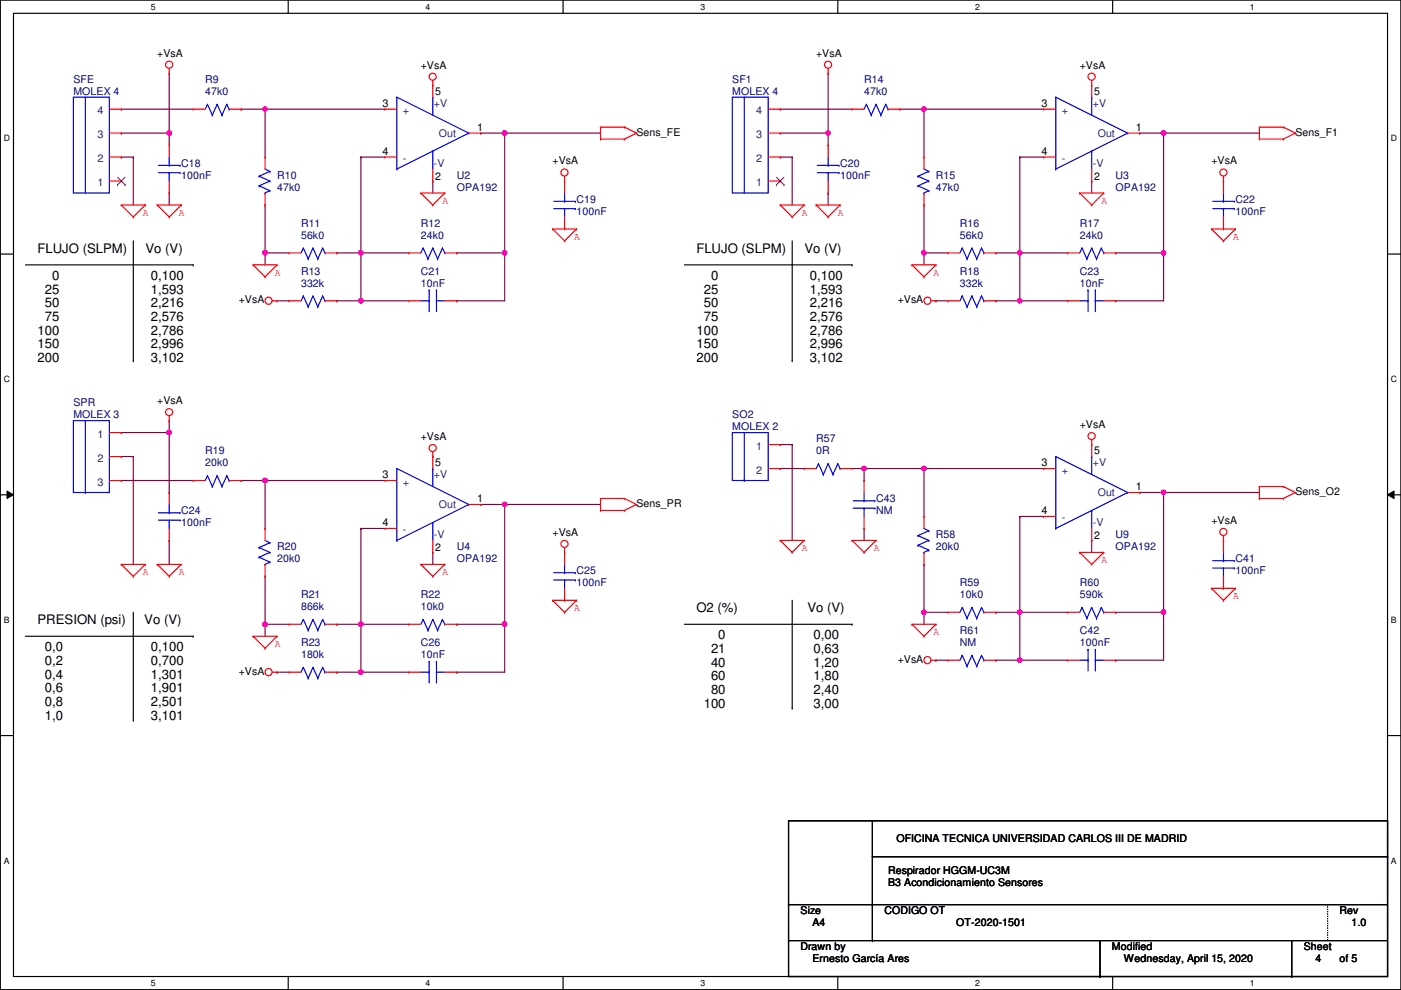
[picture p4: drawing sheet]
<svg xmlns="http://www.w3.org/2000/svg" width="297mm" height="210mm" viewBox="0 0 297 210" stroke-linecap="round" stroke-linejoin="round" font-family="sans-serif">
<path d="M.1 0h296.9v209.8h-296.9zM2.9 2.8h291.3v204.2h-291.3z" fill="none" stroke="#000" stroke-width=".25"/>
<g fill="#fff">
<path d="M32 .4h1v2.1h-1z"/>
<path d="M32 207.4h1v2.1h-1z"/>
</g>
<path d="M61.1 0v2.8M61.1 207v2.8" fill="none" stroke="#000" stroke-width=".25"/>
<g fill="#fff">
<path d="M90.2 .4h1v2.1h-1z"/>
<path d="M90.2 207.4h1v2.1h-1z"/>
</g>
<path d="M119.4 0v2.8M119.4 207v2.8" fill="none" stroke="#000" stroke-width=".25"/>
<g fill="#fff">
<path d="M148.5 .4h1v2.1h-1z"/>
<path d="M148.5 207.4h1v2.1h-1z"/>
</g>
<path d="M177.6 0v2.8M177.6 207v2.8" fill="none" stroke="#000" stroke-width=".25"/>
<g fill="#fff">
<path d="M206.7 .4h1v2.1h-1z"/>
<path d="M206.7 207.4h1v2.1h-1z"/>
</g>
<path d="M235.9 0v2.8M235.9 207v2.8" fill="none" stroke="#000" stroke-width=".25"/>
<g fill="#fff">
<path d="M265 .4h1v2.1h-1z"/>
<path d="M265 207.4h1v2.1h-1z"/>
<path d="M.8 28.3h1.3v2.1h-1.3z"/>
<path d="M294.9 28.3h1.3v2.1h-1.3z"/>
<path d="M.8 79.4h1.3v2h-1.3z"/>
<path d="M294.9 79.4h1.3v2h-1.3z"/>
</g>
<path d="M.1 53.9h2.8M294.2 53.9h2.8" fill="none" stroke="#000" stroke-width=".25"/>
<g fill="#fff">
<path d="M.8 130.4h1.2v2.1h-1.2z"/>
<path d="M294.9 130.4h1.2v2.1h-1.2z"/>
</g>
<path d="M.1 104.9h2.8M294.2 104.9h2.8" fill="none" stroke="#000" stroke-width=".25"/>
<path d="M1.5 104.1l1.4 .8-1.4 .8zM294.2 104.9l1.4-.8v1.6z" fill="#000"/>
<path d="M1.5 104.1l1.4 .8-1.4 .8zM294.2 104.9l1.4-.8v1.6z" fill="none" stroke="#000" stroke-width=".21"/>
<g fill="#fff">
<path d="M.8 181.5h1.2v2h-1.2z"/>
<path d="M294.9 181.5h1.2v2h-1.2z"/>
</g>
<g fill="none" stroke="#000" stroke-width=".25">
<path d="M5.4 56.2h35.6M28.3 51.1v25.4M41 56.2h.1M145.1 56.2h35.6M168 51.1v25.4M180.7 56.2h.1M28.3 76.5h.1M168 76.5h.1M5.4 134.9h35.6M28.3 129.8v22.9M41 134.9h.1M145.1 132.4h35.6"/>
<path d="M168 127.3v22.8M180.7 132.4h.1M.1 156h2.8M28.3 152.7h.1M168 150.1h.1M294.2 156h2.8"/>
</g>
<path d="M91.8 38.4h.1M91.8 38.4v2.5M101.9 28.2h.1M101.9 28.2h5.1M107 28.2h.1M107 28.2v25.4" fill="none" stroke="#800040" stroke-width=".25"/>
<circle cx="107" cy="28.2" r=".48" fill="#f0f"/>
<circle cx="107" cy="28.2" r=".48" fill="none" stroke="#f0f" stroke-width=".25"/>
<path d="M76.5 33.3h.1M76.5 33.3h5.1M76.5 33.3v20.3M76.5 53.6h.1M76.5 53.6h10.2M96.8 53.6h.1M96.8 53.6h10.2" fill="none" stroke="#800040" stroke-width=".25"/>
<circle cx="76.5" cy="53.6" r=".48" fill="#f0f"/>
<circle cx="76.5" cy="53.6" r=".48" fill="none" stroke="#f0f" stroke-width=".25"/>
<path d="M56.2 43.5h.1M56.2 53.6h.1M56.2 43.5v10.1M56.2 53.6h5.1M71.4 53.6h.1M71.4 53.6h5.1M76.5 53.6h.1M76.5 53.6v10.2M76.5 63.8h.1M76.5 63.8h10.2" fill="none" stroke="#800040" stroke-width=".25"/>
<circle cx="76.5" cy="63.8" r=".48" fill="#f0f"/>
<circle cx="76.5" cy="63.8" r=".48" fill="none" stroke="#f0f" stroke-width=".25"/>
<path d="M107 53.6h.1M107 53.6v10.2h-10.2M96.8 63.8h.1" fill="none" stroke="#800040" stroke-width=".25"/>
<circle cx="107" cy="53.6" r=".48" fill="#f0f"/>
<circle cx="107" cy="53.6" r=".48" fill="none" stroke="#f0f" stroke-width=".25"/>
<path d="M56.2 53.6h.1M56.2 53.6v2.6" fill="none" stroke="#800040" stroke-width=".25"/>
<circle cx="56.2" cy="53.6" r=".48" fill="#f0f"/>
<circle cx="56.2" cy="53.6" r=".48" fill="none" stroke="#f0f" stroke-width=".25"/>
<path d="M56.2 23.1h.1M56.2 23.1v10.2M56.2 23.1h25.4" fill="none" stroke="#800040" stroke-width=".25"/>
<circle cx="56.2" cy="23.1" r=".48" fill="#f0f"/>
<circle cx="56.2" cy="23.1" r=".48" fill="none" stroke="#f0f" stroke-width=".25"/>
<g fill="none" stroke="#800040" stroke-width=".25">
<path d="M35.9 15.5h.1M35.9 15.5v12.7M28.3 33.3h.1M28.3 33.3v10.2M107 28.2h.1M107 28.2h20.3M216.2 33.3h.1M216.2 33.3h5.1M216.2 33.3v30.5M231.5 38.4h.1M231.5 38.4v2.5M241.6 28.2h.1"/>
<path d="M241.6 28.2h5.1M246.7 28.2h.1M246.7 28.2v25.4h-10.2M211.1 53.6h.1M211.1 53.6h15.3M216.2 53.6h.1M236.5 53.6h.1"/>
</g>
<circle cx="216.2" cy="53.6" r=".48" fill="#f0f"/>
<circle cx="216.2" cy="53.6" r=".48" fill="none" stroke="#f0f" stroke-width=".25"/>
<path d="M216.2 63.8h.1M216.2 63.8h10.2" fill="none" stroke="#800040" stroke-width=".25"/>
<circle cx="216.2" cy="63.8" r=".48" fill="#f0f"/>
<circle cx="216.2" cy="63.8" r=".48" fill="none" stroke="#f0f" stroke-width=".25"/>
<path d="M246.7 53.6h.1M246.7 53.6v10.2h-10.2M236.5 63.8h.1" fill="none" stroke="#800040" stroke-width=".25"/>
<circle cx="246.7" cy="53.6" r=".48" fill="#f0f"/>
<circle cx="246.7" cy="53.6" r=".48" fill="none" stroke="#f0f" stroke-width=".25"/>
<path d="M246.7 28.2h.1M246.7 28.2h20.3" fill="none" stroke="#800040" stroke-width=".25"/>
<circle cx="246.7" cy="28.2" r=".48" fill="#f0f"/>
<circle cx="246.7" cy="28.2" r=".48" fill="none" stroke="#f0f" stroke-width=".25"/>
<path d="M91.8 117.1h.1M91.8 117.1v2.6M101.9 107h.1M101.9 107h5.1M107 107h.1M107 107v25.4" fill="none" stroke="#800040" stroke-width=".25"/>
<circle cx="107" cy="132.3" r=".48" fill="#f0f"/>
<circle cx="107" cy="132.3" r=".48" fill="none" stroke="#f0f" stroke-width=".25"/>
<circle cx="107" cy="106.9" r=".48" fill="#f0f"/>
<circle cx="107" cy="106.9" r=".48" fill="none" stroke="#f0f" stroke-width=".25"/>
<path d="M76.5 112h.1M76.5 112h5.1M76.5 112v20.4M76.5 132.4h.1M76.5 132.4h10.2M96.8 132.4h.1M96.8 132.4h10.2" fill="none" stroke="#800040" stroke-width=".25"/>
<circle cx="76.5" cy="132.3" r=".48" fill="#f0f"/>
<circle cx="76.5" cy="132.3" r=".48" fill="none" stroke="#f0f" stroke-width=".25"/>
<path d="M76.5 132.4h.1M76.5 132.4v10.1M76.5 142.5h.1M76.5 142.5h10.2" fill="none" stroke="#800040" stroke-width=".25"/>
<circle cx="76.5" cy="142.5" r=".48" fill="#f0f"/>
<circle cx="76.5" cy="142.5" r=".48" fill="none" stroke="#f0f" stroke-width=".25"/>
<path d="M28.3 96.8h.1M28.3 96.8v22.9M35.9 89.2h.1M35.9 89.2v2.5M107 107h.1M107 107h20.3M107 132.4h.1M107 132.4v10.1h-10.2M96.8 142.5h.1" fill="none" stroke="#800040" stroke-width=".25"/>
<circle cx="35.9" cy="91.7" r=".48" fill="#f0f"/>
<circle cx="35.9" cy="91.7" r=".48" fill="none" stroke="#f0f" stroke-width=".25"/>
<g fill="none" stroke="#800040" stroke-width=".25">
<path d="M25.7 23.1h.1M25.7 28.2h.1M25.7 33.3h.1M25.7 23.1h15.3M25.7 28.2h10.2M25.7 33.3h2.6M51.1 23.1h.1M51.1 23.1h5.1M195.9 43.5h.1M195.9 53.6h.1M195.9 43.5v12.7M195.9 53.6h5.1"/>
<path d="M58.7 63.8h.1M58.7 63.8h2.6M71.4 63.8h.1M71.4 63.8h5.1"/>
</g>
<circle cx="195.9" cy="53.6" r=".48" fill="#f0f"/>
<circle cx="195.9" cy="53.6" r=".48" fill="none" stroke="#f0f" stroke-width=".25"/>
<path d="M195.9 23.1h.1M195.9 23.1v10.2" fill="none" stroke="#800040" stroke-width=".25"/>
<circle cx="195.9" cy="23.1" r=".48" fill="#f0f"/>
<circle cx="195.9" cy="23.1" r=".48" fill="none" stroke="#f0f" stroke-width=".25"/>
<g fill="none" stroke="#800040" stroke-width=".25">
<path d="M190.8 23.1h.1M190.8 23.1h30.5M195.9 23.1h.1M198.4 63.8h.1M198.4 63.8h2.6M211.1 63.8h.1M211.1 63.8h5.1M56.2 122.2h.1M56.2 132.4h.1M56.2 122.2v12.7M56.2 132.4h5.1M71.4 132.4h.1"/>
<path d="M71.4 132.4h5.1"/>
</g>
<circle cx="56.2" cy="132.3" r=".48" fill="#f0f"/>
<circle cx="56.2" cy="132.3" r=".48" fill="none" stroke="#f0f" stroke-width=".25"/>
<path d="M56.2 101.9h.1M56.2 101.9v10.1" fill="none" stroke="#800040" stroke-width=".25"/>
<circle cx="56.2" cy="101.9" r=".48" fill="#f0f"/>
<circle cx="56.2" cy="101.9" r=".48" fill="none" stroke="#f0f" stroke-width=".25"/>
<g fill="none" stroke="#800040" stroke-width=".25">
<path d="M35.9 28.2h.1M35.9 28.2v2.6M25.7 91.7h.1M25.7 96.8h.1M25.7 91.7h10.2M25.7 96.8h2.6M25.7 101.9h.1M25.7 101.9h15.3M51.1 101.9h.1M51.1 101.9h30.5M56.2 101.9h.1M58.7 142.5h.1"/>
<path d="M58.7 142.5h2.6M71.4 142.5h.1M71.4 142.5h5.1"/>
</g>
<circle cx="35.9" cy="28.2" r=".48" fill="#f0f"/>
<circle cx="35.9" cy="28.2" r=".48" fill="none" stroke="#f0f" stroke-width=".25"/>
<path d="M175.6 15.5h.1M175.6 15.5v15.3M165.4 23.1h.1M165.4 28.2h.1M165.4 23.1h15.3M165.4 28.2h10.2M175.6 28.2h.1M35.9 40.9h.1M35.9 40.9v2.6M175.6 40.9h.1M175.6 40.9v2.6" fill="none" stroke="#800040" stroke-width=".25"/>
<circle cx="175.6" cy="28.2" r=".48" fill="#f0f"/>
<circle cx="175.6" cy="28.2" r=".48" fill="none" stroke="#f0f" stroke-width=".25"/>
<g fill="none" stroke="#800040" stroke-width=".25">
<path d="M165.4 33.3h.1M165.4 33.3h2.6M168 33.3h.1M168 33.3v10.2M35.9 91.7v12.7M35.9 104.4h.1M35.9 114.6h.1M35.9 114.6v5.1M231.5 114.6h.1M231.5 114.6v2.5M241.6 104.4h.1M241.6 104.4h5.1"/>
<path d="M246.7 104.4h.1M246.7 104.4v25.4"/>
</g>
<circle cx="246.7" cy="129.8" r=".48" fill="#f0f"/>
<circle cx="246.7" cy="129.8" r=".48" fill="none" stroke="#f0f" stroke-width=".25"/>
<circle cx="246.7" cy="104.4" r=".48" fill="#f0f"/>
<circle cx="246.7" cy="104.4" r=".48" fill="none" stroke="#f0f" stroke-width=".25"/>
<path d="M216.2 109.5h.1M216.2 109.5h5.1M216.2 109.5v20.3M216.2 129.8h.1M216.2 129.8h10.2M236.5 129.8h.1M236.5 129.8h10.2" fill="none" stroke="#800040" stroke-width=".25"/>
<circle cx="216.2" cy="129.8" r=".48" fill="#f0f"/>
<circle cx="216.2" cy="129.8" r=".48" fill="none" stroke="#f0f" stroke-width=".25"/>
<path d="M216.2 129.8h.1M216.2 140h.1M216.2 129.8v10.2M216.2 140h10.2" fill="none" stroke="#800040" stroke-width=".25"/>
<circle cx="216.2" cy="140" r=".48" fill="#f0f"/>
<circle cx="216.2" cy="140" r=".48" fill="none" stroke="#f0f" stroke-width=".25"/>
<path d="M195.9 119.7h.1M195.9 119.7v12.7M246.7 104.4h.1M246.7 104.4h20.3M195.9 129.8h.1M195.9 129.8h5.1M211.1 129.8h.1M211.1 129.8h5.1M236.5 140h.1M246.7 129.8h.1M246.7 129.8v10.2h-10.2" fill="none" stroke="#800040" stroke-width=".25"/>
<circle cx="195.9" cy="129.8" r=".48" fill="#f0f"/>
<circle cx="195.9" cy="129.8" r=".48" fill="none" stroke="#f0f" stroke-width=".25"/>
<path d="M195.9 99.3h.1M195.9 99.3v10.2" fill="none" stroke="#800040" stroke-width=".25"/>
<circle cx="195.9" cy="99.3" r=".48" fill="#f0f"/>
<circle cx="195.9" cy="99.3" r=".48" fill="none" stroke="#f0f" stroke-width=".25"/>
<g fill="none" stroke="#800040" stroke-width=".25">
<path d="M165.4 99.3h.1M165.4 94.3h.1M165.4 99.3h5.1M165.4 94.3h2.6M168 94.3h.1M168 94.3v20.3M180.7 99.3h40.6M183.2 99.3h.1M183.2 99.3v2.6M195.9 99.3h.1M183.2 112h.1M183.2 112v2.6"/>
<path d="M198.4 140h.1M198.4 140h2.6M211.1 140h.1M211.1 140h5.1"/>
</g>
<circle cx="183.2" cy="99.3" r=".48" fill="#f0f"/>
<circle cx="183.2" cy="99.3" r=".48" fill="none" stroke="#f0f" stroke-width=".25"/>
<g fill="none" stroke="#f00" stroke-width=".25">
<path d="M35.9 15.5h.1M35.9 14.5v1M91.8 18.1h.1M91.8 17v3.6M175.6 15.5h.1M175.6 14.5v1M231.5 18.1h.1M231.5 17v3.6M23.2 23.1h2.5M23.2 38.4h2.5M23.2 33.3h2.5M23.2 28.2h2.5"/>
<path d="M25.7 38.4h.1M25.7 33.3h.1M25.7 28.2h.1M25.7 23.1h.1M35.9 30.8h.1M35.9 30.8v2.5M35.9 38.4v2.5M41 23.1h.1M41 23.1h2.5M48.6 23.1h2.5M51.1 23.1h.1M56.2 33.3h.1"/>
<path d="M56.2 33.3v2.5M81.6 23.1h.1M81.6 33.3h.1M81.6 23.1h2.5M81.6 33.3h2.5M91.8 38.4h.1M91.8 35.8v2.6M99.4 28.2h2.5M101.9 28.2h.1M119.7 38.4h.1M119.7 37.4v3.5M127.3 29.5h.1"/>
<path d="M127.3 27h.1M127.3 27v2.5M127.3 27h5.1M127.3 29.5h5.1M132.4 27h.1M132.4 29.5h.1M132.4 27l2.5 1.2M134.9 28.2h.1M134.9 28.2l-2.5 1.3M162.9 23.1h2.5M162.9 38.4h2.5M162.9 33.3h2.5"/>
<path d="M162.9 28.2h2.5M165.4 38.4h.1M165.4 33.3h.1M165.4 28.2h.1M165.4 23.1h.1M175.6 30.8h.1M175.6 30.8v2.5M175.6 38.4v2.5M180.7 23.1h.1M180.7 23.1h2.5M188.3 23.1h2.5M190.8 23.1h.1"/>
<path d="M195.9 33.3h.1M195.9 33.3v2.5M221.3 23.1h.1M221.3 33.3h.1M221.3 23.1h2.5M221.3 33.3h2.5M231.5 38.4h.1M231.5 35.8v2.6M239.1 28.2h2.5M241.6 28.2h.1M259.4 38.4h.1M259.4 37.4v3.5"/>
<path d="M267 29.5h.1M267 27h.1M267 27h5.1M267 29.5h5.1M267 27v2.5M272.1 27h.1M272.1 29.5h.1M272.1 27l2.5 1.2M274.6 28.2h.1M274.6 28.2l-2.5 1.3M25.7 43.5h.1M25.7 43.5h5.1"/>
<path d="M25.7 43.5l2.6 2.5M28.3 46h.1M30.8 43.5h.1M30.8 43.5l-2.5 2.5M33.3 43.5h.1M33.3 43.5h5.1M33.3 43.5l2.6 2.5M35.9 46h.1M35.9 40.9h.1M38.4 43.5h.1M38.4 43.5l-2.5 2.5M53.7 56.2h.1"/>
<path d="M53.7 56.2h5M53.7 56.2l2.5 2.5M56.2 58.7h.1M56.2 43.5h.1M56.2 40.9v2.6M58.7 56.2h.1M58.7 56.2l-2.5 2.5M61.3 53.6h.1M61.3 53.6h2.5M68.9 53.6h2.5M71.4 53.6h.1M86.7 53.6h.1"/>
<path d="M86.7 53.6h2.5M89.2 40.9h.1M89.2 40.9h5.1M89.2 40.9l2.6 2.6M91.8 43.5h.1M94.3 40.9h.1M94.3 40.9l-2.5 2.6M94.3 53.6h2.5M96.8 53.6h.1M117.2 48.5h.1M117.2 48.5h5M117.2 48.5l2.5 2.6"/>
<path d="M119.7 51.1h.1M119.7 48.5h.1M119.7 46v2.5M122.2 48.5h.1M122.2 48.5l-2.5 2.6M165.4 43.5h.1M165.4 43.5h5.1M165.4 43.5l2.6 2.5M168 46h.1M170.5 43.5h.1M170.5 43.5l-2.5 2.5M173 43.5h.1"/>
<path d="M173 43.5h5.1M173 43.5l2.6 2.5M175.6 46h.1M175.6 40.9h.1M178.1 43.5h.1M178.1 43.5l-2.5 2.5M193.4 56.2h.1M193.4 56.2h5M193.4 56.2l2.5 2.5M195.9 58.7h.1M195.9 43.5h.1M195.9 40.9v2.6"/>
<path d="M198.4 56.2h.1M198.4 56.2l-2.5 2.5M201 53.6h.1M201 53.6h2.5M208.6 53.6h2.5M211.1 53.6h.1M226.4 53.6h.1M226.4 53.6h2.5M228.9 40.9h.1M228.9 40.9h5.1M228.9 40.9l2.6 2.6M231.5 43.5h.1"/>
<path d="M234 40.9h.1M234 40.9l-2.5 2.6M234 53.6h2.5M236.5 53.6h.1M256.9 48.5h.1M256.9 48.5h5M256.9 48.5l2.5 2.6M259.4 51.1h.1M259.4 48.5h.1M259.4 46v2.5M261.9 48.5h.1M261.9 48.5l-2.5 2.6"/>
<path d="M57.7 63.8h1M58.7 63.8h.1M61.3 63.8h.1M61.3 63.8h2.5M68.9 63.8h2.5M71.4 63.8h.1M86.7 63.8h.1M86.7 63.8h2.5M94.3 63.8h2.5M96.8 63.8h.1M197.4 63.8h1M198.4 63.8h.1"/>
<path d="M201 63.8h.1M201 63.8h2.5M208.6 63.8h2.5M211.1 63.8h.1M226.4 63.8h.1M226.4 63.8h2.5M234 63.8h2.5M236.5 63.8h.1M23.2 91.7h2.5M23.2 96.8h2.5M25.7 91.7h.1M25.7 96.8h.1"/>
<path d="M35.9 89.2h.1M35.9 88.2v1M91.8 96.8h.1M91.8 95.8v3.5M162.9 99.3h2.5M162.9 94.3h2.5M165.4 94.3h.1M165.4 99.3h.1M170.5 99.3h.1M170.5 99.3h2.5M178.1 99.3h2.6M180.7 99.3h.1"/>
<path d="M221.3 99.3h.1M221.3 99.3h2.5M231.5 94.3h.1M231.5 93.2v3.6M23.2 101.9h2.5M25.7 119.7h.1M25.7 101.9h.1M25.7 119.7h5.1M25.7 119.7l2.6 2.5M30.8 119.7h.1M30.8 119.7l-2.5 2.5M33.3 119.7h.1"/>
<path d="M33.3 119.7h5.1M33.3 119.7l2.6 2.5M35.9 104.4h.1M35.9 114.6h.1M35.9 104.4v2.6M35.9 112v2.6M38.4 119.7h.1M38.4 119.7l-2.5 2.5M41 101.9h.1M41 101.9h2.5M48.6 101.9h2.5M51.1 101.9h.1"/>
<path d="M56.2 112h.1M56.2 112v2.6M56.2 119.7v2.5M81.6 101.9h.1M81.6 112h.1M81.6 101.9h2.5M81.6 112h2.5M89.2 119.7h.1M89.2 119.7h5.1M89.2 119.7l2.6 2.5M91.8 117.1h.1M91.8 114.6v2.5"/>
<path d="M94.3 119.7h.1M94.3 119.7l-2.5 2.5M99.4 107h2.5M101.9 107h.1M119.7 117.1h.1M119.7 116.1v3.6M127.3 108.2h.1M127.3 105.7h.1M127.3 105.7h5.1M127.3 108.2h5.1M127.3 105.7v2.5M132.4 105.7h.1"/>
<path d="M132.4 108.2h.1M132.4 105.7l2.5 1.3M134.9 107h.1M134.9 107l-2.5 1.2M165.4 114.6h.1M165.4 114.6h5.1M165.4 114.6l2.6 2.5M168 117.1h.1M170.5 114.6h.1M170.5 114.6l-2.5 2.5M180.7 114.6h.1M180.7 114.6h5"/>
<path d="M180.7 114.6l2.5 2.5M183.2 117.1h.1M183.2 101.9h.1M183.2 112h.1M183.2 101.9v2.5M183.2 109.5v2.5M185.7 114.6h.1M185.7 114.6l-2.5 2.5M195.9 109.5h.1M195.9 119.7h.1M195.9 109.5v2.5M195.9 117.1v2.6"/>
<path d="M221.3 109.5h.1M221.3 109.5h2.5M228.9 117.1h.1M228.9 117.1h5.1M228.9 117.1l2.6 2.6M231.5 119.7h.1M231.5 114.6h.1M231.5 112v2.6M234 117.1h.1M234 117.1l-2.5 2.6M239.1 104.4h2.5M241.6 104.4h.1"/>
<path d="M259.4 114.6h.1M259.4 113.6v3.5M267 105.7h.1M267 103.2h.1M267 105.7h5.1M267 103.2v2.5M267 103.2h5.1M272.1 103.2h.1M272.1 105.7h.1M272.1 103.2l2.5 1.2M274.6 104.4h.1M274.6 104.4l-2.5 1.3"/>
<path d="M28.3 122.2h.1M35.9 122.2h.1M53.7 134.9h.1M53.7 134.9h5M53.7 134.9l2.5 2.5M56.2 137.4h.1M56.2 122.2h.1M58.7 134.9h.1M58.7 134.9l-2.5 2.5M61.3 132.4h.1M61.3 132.4h2.5M68.9 132.4h2.5"/>
<path d="M71.4 132.4h.1M86.7 132.4h.1M86.7 132.4h2.5M91.8 122.2h.1M94.3 132.4h2.5M96.8 132.4h.1M117.2 127.3h.1M117.2 127.3h5M117.2 127.3l2.5 2.5M119.7 129.8h.1M119.7 127.3h.1M119.7 124.7v2.6"/>
<path d="M122.2 127.3h.1M122.2 127.3l-2.5 2.5M193.4 132.4h.1M193.4 132.4h5M193.4 132.4l2.5 2.5M195.9 134.9h.1M197.4 140h1M198.4 140h.1M198.4 132.4h.1M198.4 132.4l-2.5 2.5M201 129.8h.1M201 140h.1"/>
<path d="M201 140h2.5M201 129.8h2.5M208.6 140h2.5M208.6 129.8h2.5M211.1 129.8h.1M211.1 140h.1M226.4 140h.1M226.4 129.8h.1M226.4 140h2.5M226.4 129.8h2.5M234 140h2.5M234 129.8h2.5"/>
<path d="M236.5 140h.1M236.5 129.8h.1M256.9 124.7h.1M256.9 124.7h5M256.9 124.7l2.5 2.6M259.4 127.3h.1M259.4 124.7h.1M259.4 122.2v2.5M261.9 124.7h.1M261.9 124.7l-2.5 2.6M57.7 142.5h1M58.7 142.5h.1"/>
<path d="M61.3 142.5h.1M61.3 142.5h2.5M68.9 142.5h2.5M71.4 142.5h.1M86.7 142.5h.1M86.7 142.5h2.5M94.3 142.5h2.5M96.8 142.5h.1"/>
<circle cx="35.9" cy="13.7" r=".75"/>
<circle cx="91.7" cy="16.3" r=".75"/>
<circle cx="175.6" cy="13.7" r=".75"/>
<circle cx="231.4" cy="16.3" r=".75"/>
<circle cx="119.7" cy="36.6" r=".75"/>
<circle cx="259.4" cy="36.6" r=".75"/>
<circle cx="56.9" cy="63.8" r=".75"/>
<circle cx="196.6" cy="63.8" r=".75"/>
<circle cx="35.9" cy="87.4" r=".75"/>
<circle cx="91.7" cy="95" r=".75"/>
<circle cx="231.4" cy="92.5" r=".75"/>
<circle cx="119.7" cy="115.3" r=".75"/>
<circle cx="259.4" cy="112.8" r=".75"/>
<circle cx="196.6" cy="140" r=".75"/>
<circle cx="56.9" cy="142.5" r=".75"/>
</g>
<g fill="none" stroke="#000" stroke-width=".25">
<path d="M167.2 174h127v33h-127zM185 174v25.4M167.2 199.4h.1M167.2 191.8h.1M167.2 199.4h127M167.2 191.8h127M185 199.4h.1M185 191.8h.1M185 181.6h109.2M233.2 199.4v7.6M273.9 199.4v7.6M294.2 181.6h.1"/>
<path d="M233.2 207h.1M273.9 207h.1"/>
</g>
<path d="M281.5 191.8v7.6M281.5 199.4h.1" fill="none" stroke="#000" stroke-width=".25" stroke-dasharray="0 .5"/>
<g fill="none" stroke="#00f" stroke-width=".25">
<path d="M15.6 20.6h7.6v20.3h-7.6zM18.1 20.6h.1M18.1 20.6v20.3M33.6 36.6h4.6M33.6 35.1h4.6M35.9 35.1h.1M35.9 36.6h.1M35.9 33.3v1.8M35.9 36.6v1.8M38.2 36.6h.1M38.2 35.1h.1M44 22.1h.1"/>
<path d="M44 22.1l1 2.3M44 22.1l-.5 1M45 24.4h.1M46 22.1h.1M46 22.1l-1 2.3M46 22.1l1.1 2.3M47.1 24.4h.1M48.1 22.1h.1M48.1 22.1l-1 2.3M48.1 22.1l.5 1M48.6 23.1h.1M54.9 37.4h.1"/>
<path d="M54.9 39.4h.1M54.9 37.4l2.3 1M54.9 39.4l2.3 1M56.2 35.8l1 .5M57.2 38.4h.1M57.2 36.3h.1M57.2 36.3l-2.3 1.1M57.2 38.4l-2.3 1M84.1 35.8h.1M84.1 20.6h.1M84.1 20.6v15.2M84.1 20.6l15.3 7.6"/>
<path d="M91.8 32h.1M91.8 20.6h.1M91.8 20.6v3.8M91.8 32v3.8M99.4 28.2h.1M99.4 28.2l-15.3 7.6M155.3 20.6h7.6v20.3h-7.6zM157.8 20.6h.1M157.8 20.6v20.3M173.3 36.6h4.6M173.3 35.1h4.6M175.6 35.1h.1"/>
<path d="M175.6 36.6h.1M175.6 33.3v1.8M175.6 36.6v1.8M177.9 36.6h.1M177.9 35.1h.1M183.7 22.1h.1M183.7 22.1l1 2.3M183.7 22.1l-.5 1M184.7 24.4h.1M185.7 22.1h.1M185.7 22.1l-1 2.3M185.7 22.1l1.1 2.3"/>
<path d="M186.8 24.4h.1M187.8 22.1h.1M187.8 22.1l-1 2.3M187.8 22.1l.5 1M188.3 23.1h.1M194.6 37.4h.1M194.6 39.4h.1M194.6 37.4l2.3 1M194.6 39.4l2.3 1M195.9 35.8l1 .5M196.9 38.4h.1M196.9 36.3h.1"/>
<path d="M196.9 36.3l-2.3 1.1M196.9 38.4l-2.3 1M223.8 35.8h.1M223.8 20.6h.1M223.8 20.6v15.2M223.8 20.6l15.3 7.6M231.5 32h.1M231.5 20.6h.1M231.5 20.6v3.8M231.5 32v3.8M239.1 28.2h.1M239.1 28.2l-15.3 7.6"/>
<path d="M56.2 40.9h.1M57.2 40.4h.1M57.2 40.4l-1 .5M64.3 52.6h.1M64.3 52.6l1 2.3M64.3 52.6l-.5 1M65.3 54.9h.1M66.4 52.6h.1M66.4 52.6l-1.1 2.3M66.4 52.6l1 2.3M67.4 54.9h.1M68.4 52.6h.1"/>
<path d="M68.4 52.6l-1 2.3M68.4 52.6l.5 1M68.9 53.6h.1M89.7 52.6h.1M89.7 52.6l1 2.3M89.7 52.6l-.5 1M90.7 54.9h.1M91.8 52.6h.1M91.8 52.6l-1.1 2.3M91.8 52.6l1 2.3M92.8 54.9h.1M93.8 52.6h.1"/>
<path d="M93.8 52.6l-1 2.3M93.8 52.6l.5 1M94.3 53.6h.1M117.4 44.2h4.6M117.4 42.7h4.6M119.7 42.7h.1M119.7 44.2h.1M119.7 40.9v1.8M119.7 44.2v1.8M122 44.2h.1M122 42.7h.1M195.9 40.9h.1"/>
<path d="M196.9 40.4h.1M196.9 40.4l-1 .5M204 52.6h.1M204 52.6l1 2.3M204 52.6l-.5 1M205 54.9h.1M206.1 52.6h.1M206.1 52.6l-1.1 2.3M206.1 52.6l1 2.3M207.1 54.9h.1M208.1 52.6h.1M208.1 52.6l-1 2.3"/>
<path d="M208.1 52.6l.5 1M208.6 53.6h.1M229.4 52.6h.1M229.4 52.6l1 2.3M229.4 52.6l-.5 1M230.4 54.9h.1M231.5 52.6h.1M231.5 52.6l-1.1 2.3M231.5 52.6l1 2.3M232.5 54.9h.1M233.5 52.6h.1M233.5 52.6l-1 2.3"/>
<path d="M233.5 52.6l.5 1M234 53.6h.1M257.1 44.2h4.6M257.1 42.7h4.6M259.4 42.7h.1M259.4 44.2h.1M259.4 40.9v1.8M259.4 44.2v1.8M261.7 44.2h.1M261.7 42.7h.1M64.3 62.8h.1M64.3 62.8l1 2.3"/>
<path d="M64.3 62.8l-.5 1M65.3 65.1h.1M66.4 62.8h.1M66.4 62.8l-1.1 2.3M66.4 62.8l1 2.3M67.4 65.1h.1M68.4 62.8h.1M68.4 62.8l-1 2.3M68.4 62.8l.5 1M68.9 63.8h.1M89.2 63.8h1.8M91 63.8h.1"/>
<path d="M91 61.5h.1M91 61.5v4.6M92.5 61.5h.1M92.5 63.8h.1M92.5 61.5v4.6M92.5 63.8h1.8M204 62.8h.1M204 62.8l1 2.3M204 62.8l-.5 1M205 65.1h.1M206.1 62.8h.1M206.1 62.8l-1.1 2.3"/>
<path d="M206.1 62.8l1 2.3M207.1 65.1h.1M208.1 62.8h.1M208.1 62.8l-1 2.3M208.1 62.8l.5 1M208.6 63.8h.1M228.9 63.8h1.8M230.7 63.8h.1M230.7 61.5h.1M230.7 61.5v4.6M232.2 61.5h.1M232.2 63.8h.1"/>
<path d="M232.2 61.5v4.6M232.2 63.8h1.8M15.6 89.2h7.6v15.2h-7.6zM18.1 89.2v15.2M84.1 99.3h.1M84.1 99.3v15.3M84.1 99.3l15.3 7.7M91.8 99.3h.1M91.8 99.3v3.9M155.3 91.7h7.6v10.2h-7.6zM157.8 91.7v10.2M173.5 98.3h.1"/>
<path d="M173.5 98.3l1.1 2.3M173.5 98.3l-.5 1M175.6 98.3h.1M175.6 98.3l-1 2.3M175.6 98.3l1 2.3M177.6 98.3h.1M177.6 98.3l-1 2.3M177.6 98.3l.5 1M178.1 99.3h.1M223.8 96.8h.1M223.8 96.8v15.2M223.8 96.8l15.3 7.6"/>
<path d="M231.5 96.8h.1M231.5 96.8v3.8M18.1 104.4h.1M33.6 110.3h4.6M33.6 108.7h4.6M35.9 108.7h.1M35.9 110.3h.1M35.9 107v1.7M35.9 110.3v1.7M38.2 110.3h.1M38.2 108.7h.1M44 100.9h.1"/>
<path d="M44 100.9l1 2.3M44 100.9l-.5 1M45 103.2h.1M46 100.9h.1M46 100.9l-1 2.3M46 100.9l1.1 2.3M47.1 103.2h.1M48.1 100.9h.1M48.1 100.9l-1 2.3M48.1 100.9l.5 1M48.6 101.9h.1M54.9 116.1h.1"/>
<path d="M54.9 118.1h.1M54.9 116.1l2.3 1M54.9 118.1l2.3 1.1M56.2 119.7h.1M56.2 114.6l1 .5M57.2 117.1h.1M57.2 119.2h.1M57.2 115.1h.1M57.2 115.1l-2.3 1M57.2 117.1l-2.3 1M57.2 119.2l-1 .5M84.1 114.6h.1"/>
<path d="M91.8 110.8h.1M91.8 110.8v3.8M99.4 107h.1M99.4 107l-15.3 7.6M119.7 119.7v1.7M157.8 101.9h.1M174.6 100.6h.1M176.6 100.6h.1M180.9 107.7h4.6M180.9 106.2h4.6M183.2 106.2h.1M183.2 107.7h.1"/>
<path d="M183.2 104.4v1.8M183.2 107.7v1.8M185.5 107.7h.1M185.5 106.2h.1M194.6 113.6h.1M194.6 115.6h.1M194.6 113.6l2.3 1M194.6 115.6l2.3 1M195.9 117.1h.1M195.9 112l1 .5M196.9 114.6h.1M196.9 116.6h.1"/>
<path d="M196.9 112.5h.1M196.9 112.5l-2.3 1.1M196.9 114.6l-2.3 1M196.9 116.6l-1 .5M223.8 112h.1M231.5 108.2h.1M231.5 108.2v3.8M239.1 104.4h.1M239.1 104.4l-15.3 7.6M257.1 118.9h4.6M259.4 118.9h.1M259.4 117.1v1.8"/>
<path d="M261.7 118.9h.1M64.3 131.3h.1M64.3 131.3l1 2.3M64.3 131.3l-.5 1.1M65.3 133.6h.1M66.4 131.3h.1M66.4 131.3l-1.1 2.3M66.4 131.3l1 2.3M67.4 133.6h.1M68.4 131.3h.1M68.4 131.3l-1 2.3M68.4 131.3l.5 1.1"/>
<path d="M68.9 132.4h.1M89.7 131.3h.1M89.7 131.3l1 2.3M89.7 131.3l-.5 1.1M90.7 133.6h.1M91.8 131.3h.1M91.8 131.3l-1.1 2.3M91.8 131.3l1 2.3M92.8 133.6h.1M93.8 131.3h.1M93.8 131.3l-1 2.3M93.8 131.3l.5 1.1"/>
<path d="M94.3 132.4h.1M117.4 123h4.6M117.4 121.4h4.6M119.7 121.4h.1M119.7 123h.1M119.7 123v1.7M122 123h.1M122 121.4h.1M204 128.8h.1M204 139h.1M204 128.8l1 2.3M204 128.8l-.5 1"/>
<path d="M204 139l1 2.3M204 139l-.5 1M205 131.1h.1M206.1 128.8h.1M206.1 139h.1M206.1 128.8l-1.1 2.3M206.1 128.8l1 2.3M206.1 139l-1.1 2.3M206.1 139l1 2.3M207.1 131.1h.1M208.1 128.8h.1M208.1 139h.1"/>
<path d="M208.1 128.8l-1 2.3M208.1 128.8l.5 1M208.1 139l-1 2.3M208.1 139l.5 1M208.6 129.8h.1M208.6 140h.1M228.9 140h1.8M229.4 128.8h.1M229.4 128.8l1 2.3M229.4 128.8l-.5 1M230.4 131.1h.1M230.7 140h.1"/>
<path d="M230.7 137.7h.1M230.7 137.7v4.6M231.5 128.8h.1M231.5 128.8l-1.1 2.3M231.5 128.8l1 2.3M232.2 137.7h.1M232.2 140h.1M232.2 140h1.8M232.2 137.7v4.6M232.5 131.1h.1M233.5 128.8h.1M233.5 128.8l-1 2.3"/>
<path d="M233.5 128.8l.5 1M234 129.8h.1M257.1 120.4h4.6M259.4 120.4h.1M259.4 120.4v1.8M261.7 120.4h.1M64.3 141.5h.1M64.3 141.5l1 2.3M64.3 141.5l-.5 1M65.3 143.8h.1M66.4 141.5h.1M66.4 141.5l-1.1 2.3"/>
<path d="M66.4 141.5l1 2.3M67.4 143.8h.1M68.4 141.5h.1M68.4 141.5l-1 2.3M68.4 141.5l.5 1M68.9 142.5h.1M89.2 142.5h1.8M91 142.5h.1M91 140.2h.1M91 140.2v4.6M92.5 140.2h.1M92.5 142.5h.1"/>
<path d="M92.5 142.5h1.8M92.5 140.2v4.6M205 141.3h.1M207.1 141.3h.1"/>
</g>
<path d="M24.9 39.2h.1M24.9 37.6l1.6 1.6M26.5 37.6l-1.6 1.6M26.5 39.2h.1M164.6 39.2h.1M164.6 37.6l1.6 1.6M166.2 37.6l-1.6 1.6M166.2 39.2h.1" fill="none" stroke="#804000" stroke-width=".21"/>
<circle cx="107" cy="28.2" r=".48" fill="#f0f"/>
<circle cx="107" cy="28.2" r=".48" fill="none" stroke="#f0f" stroke-width=".25"/>
<circle cx="76.5" cy="53.6" r=".48" fill="#f0f"/>
<circle cx="76.5" cy="53.6" r=".48" fill="none" stroke="#f0f" stroke-width=".25"/>
<circle cx="76.5" cy="63.8" r=".48" fill="#f0f"/>
<circle cx="76.5" cy="63.8" r=".48" fill="none" stroke="#f0f" stroke-width=".25"/>
<circle cx="107" cy="53.6" r=".48" fill="#f0f"/>
<circle cx="107" cy="53.6" r=".48" fill="none" stroke="#f0f" stroke-width=".25"/>
<circle cx="56.2" cy="53.6" r=".48" fill="#f0f"/>
<circle cx="56.2" cy="53.6" r=".48" fill="none" stroke="#f0f" stroke-width=".25"/>
<circle cx="56.2" cy="23.1" r=".48" fill="#f0f"/>
<circle cx="56.2" cy="23.1" r=".48" fill="none" stroke="#f0f" stroke-width=".25"/>
<circle cx="216.2" cy="53.6" r=".48" fill="#f0f"/>
<circle cx="216.2" cy="53.6" r=".48" fill="none" stroke="#f0f" stroke-width=".25"/>
<circle cx="216.2" cy="63.8" r=".48" fill="#f0f"/>
<circle cx="216.2" cy="63.8" r=".48" fill="none" stroke="#f0f" stroke-width=".25"/>
<circle cx="246.7" cy="53.6" r=".48" fill="#f0f"/>
<circle cx="246.7" cy="53.6" r=".48" fill="none" stroke="#f0f" stroke-width=".25"/>
<circle cx="246.7" cy="28.2" r=".48" fill="#f0f"/>
<circle cx="246.7" cy="28.2" r=".48" fill="none" stroke="#f0f" stroke-width=".25"/>
<circle cx="107" cy="132.3" r=".48" fill="#f0f"/>
<circle cx="107" cy="132.3" r=".48" fill="none" stroke="#f0f" stroke-width=".25"/>
<circle cx="107" cy="106.9" r=".48" fill="#f0f"/>
<circle cx="107" cy="106.9" r=".48" fill="none" stroke="#f0f" stroke-width=".25"/>
<circle cx="76.5" cy="132.3" r=".48" fill="#f0f"/>
<circle cx="76.5" cy="132.3" r=".48" fill="none" stroke="#f0f" stroke-width=".25"/>
<circle cx="76.5" cy="142.5" r=".48" fill="#f0f"/>
<circle cx="76.5" cy="142.5" r=".48" fill="none" stroke="#f0f" stroke-width=".25"/>
<circle cx="35.9" cy="91.7" r=".48" fill="#f0f"/>
<circle cx="35.9" cy="91.7" r=".48" fill="none" stroke="#f0f" stroke-width=".25"/>
<circle cx="195.9" cy="53.6" r=".48" fill="#f0f"/>
<circle cx="195.9" cy="53.6" r=".48" fill="none" stroke="#f0f" stroke-width=".25"/>
<circle cx="195.9" cy="23.1" r=".48" fill="#f0f"/>
<circle cx="195.9" cy="23.1" r=".48" fill="none" stroke="#f0f" stroke-width=".25"/>
<circle cx="56.2" cy="132.3" r=".48" fill="#f0f"/>
<circle cx="56.2" cy="132.3" r=".48" fill="none" stroke="#f0f" stroke-width=".25"/>
<circle cx="56.2" cy="101.9" r=".48" fill="#f0f"/>
<circle cx="56.2" cy="101.9" r=".48" fill="none" stroke="#f0f" stroke-width=".25"/>
<circle cx="35.9" cy="28.2" r=".48" fill="#f0f"/>
<circle cx="35.9" cy="28.2" r=".48" fill="none" stroke="#f0f" stroke-width=".25"/>
<circle cx="175.6" cy="28.2" r=".48" fill="#f0f"/>
<circle cx="175.6" cy="28.2" r=".48" fill="none" stroke="#f0f" stroke-width=".25"/>
<circle cx="246.7" cy="129.8" r=".48" fill="#f0f"/>
<circle cx="246.7" cy="129.8" r=".48" fill="none" stroke="#f0f" stroke-width=".25"/>
<circle cx="246.7" cy="104.4" r=".48" fill="#f0f"/>
<circle cx="246.7" cy="104.4" r=".48" fill="none" stroke="#f0f" stroke-width=".25"/>
<circle cx="216.2" cy="129.8" r=".48" fill="#f0f"/>
<circle cx="216.2" cy="129.8" r=".48" fill="none" stroke="#f0f" stroke-width=".25"/>
<circle cx="216.2" cy="140" r=".48" fill="#f0f"/>
<circle cx="216.2" cy="140" r=".48" fill="none" stroke="#f0f" stroke-width=".25"/>
<circle cx="195.9" cy="129.8" r=".48" fill="#f0f"/>
<circle cx="195.9" cy="129.8" r=".48" fill="none" stroke="#f0f" stroke-width=".25"/>
<circle cx="195.9" cy="99.3" r=".48" fill="#f0f"/>
<circle cx="195.9" cy="99.3" r=".48" fill="none" stroke="#f0f" stroke-width=".25"/>
<circle cx="183.2" cy="99.3" r=".48" fill="#f0f"/>
<circle cx="183.2" cy="99.3" r=".48" fill="none" stroke="#f0f" stroke-width=".25"/>
<g font-size="2.8">
<text x="7.9" y="53.6">FLUJO (SLPM)</text>
<text x="30.8" y="53.6">Vo (V)</text>
<text x="147.6" y="53.6">FLUJO (SLPM)</text>
<text x="170.5" y="53.6">Vo (V)</text>
<text x="11" y="59.4">0</text>
<text x="32" y="59.4">0,100</text>
<text x="150.7" y="59.4">0</text>
<text x="171.7" y="59.4">0,100</text>
<text x="9.5" y="62.3">25</text>
<text x="9.5" y="65.2">50</text>
<text x="32" y="62.3">1,593</text>
<text x="32" y="65.2">2,216</text>
<text x="149.2" y="62.3">25</text>
<text x="149.2" y="65.2">50</text>
<text x="171.7" y="62.3">1,593</text>
<text x="171.7" y="65.2">2,216</text>
<text x="7.9" y="70.9">100</text>
<text x="9.5" y="68.1">75</text>
<text x="32" y="68.1">2,576</text>
<text x="32" y="70.9">2,786</text>
<text x="147.6" y="70.9">100</text>
<text x="149.2" y="68.1">75</text>
<text x="171.7" y="68.1">2,576</text>
<text x="171.7" y="70.9">2,786</text>
<text x="7.9" y="73.8">150</text>
<text x="7.9" y="76.7">200</text>
<text x="32" y="73.8">2,996</text>
<text x="32" y="76.7">3,102</text>
<text x="147.6" y="73.8">150</text>
<text x="147.6" y="76.7">200</text>
<text x="171.7" y="73.8">2,996</text>
<text x="171.7" y="76.7">3,102</text>
<text x="147.6" y="129.8">O2 (%)</text>
<text x="171.2" y="129.8">Vo (V)</text>
<text x="7.9" y="132.3">PRESION (psi)</text>
<text x="30.6" y="132.3">Vo (V)</text>
<text x="152.3" y="135.6">0</text>
<text x="172.5" y="135.6">0,00</text>
<text x="9.5" y="138.1">0,0</text>
<text x="9.5" y="141">0,2</text>
<text x="9.5" y="143.9">0,4</text>
<text x="32" y="138.1">0,100</text>
<text x="32" y="141">0,700</text>
<text x="32" y="143.9">1,301</text>
<text x="150.7" y="138.5">21</text>
<text x="150.7" y="141.4">40</text>
<text x="172.5" y="138.5">0,63</text>
<text x="172.5" y="141.4">1,20</text>
<text x="9.5" y="146.8">0,6</text>
<text x="9.5" y="149.7">0,8</text>
<text x="32" y="146.8">1,901</text>
<text x="32" y="149.7">2,501</text>
<text x="150.7" y="144.3">60</text>
<text x="150.7" y="147.1">80</text>
<text x="172.5" y="144.3">1,80</text>
<text x="172.5" y="147.1">2,40</text>
<text x="9.5" y="152.6">1,0</text>
<text x="32" y="152.6">3,101</text>
<text x="149.2" y="150">100</text>
<text x="172.5" y="150">3,00</text>
</g>
<g font-size="2.3">
<text x="33.3" y="12">+VsA</text>
<text x="173" y="12">+VsA</text>
<text x="89.2" y="14.5">+VsA</text>
<text x="228.9" y="14.5">+VsA</text>
<text x="81.1" y="22.6">3</text>
<text x="92.3" y="20.1">5</text>
<text x="220.8" y="22.6">3</text>
<text x="232" y="20.1">5</text>
<text x="101.1" y="27.7">1</text>
<text x="134.9" y="28.8">Sens_FE</text>
<text x="240.8" y="27.7">1</text>
<text x="274.6" y="28.8">Sens_F1</text>
<text x="81.1" y="32.8">4</text>
<text x="117.2" y="34.9">+VsA</text>
<text x="220.8" y="32.8">4</text>
<text x="256.9" y="34.9">+VsA</text>
<text x="92.3" y="38.1">2</text>
<text x="232" y="38.1">2</text>
<text x="50.6" y="64.3">+VsA</text>
<text x="190.3" y="64.3">+VsA</text>
<text x="33.3" y="85.7">+VsA</text>
<text x="89.2" y="93.3">+VsA</text>
<text x="228.9" y="90.7">+VsA</text>
<text x="81.1" y="101.4">3</text>
<text x="92.3" y="98.8">5</text>
<text x="220.8" y="98.8">3</text>
<text x="232" y="96.3">5</text>
<text x="101.1" y="106.4">1</text>
<text x="134.9" y="107.5">Sens_PR</text>
<text x="240.8" y="103.9">1</text>
<text x="274.6" y="105">Sens_O2</text>
<text x="81.1" y="111.5">4</text>
<text x="117.2" y="113.6">+VsA</text>
<text x="220.8" y="109">4</text>
<text x="256.9" y="111.1">+VsA</text>
<text x="92.3" y="116.9">2</text>
<text x="232" y="114.3">2</text>
<text x="50.6" y="143.1">+VsA</text>
<text x="190.3" y="140.5">+VsA</text>
<text x="190" y="178.6">OFICINA TECNICA UNIVERSIDAD CARLOS III DE MADRID</text>
<text x="188.3" y="185.2">Respirador HGGM-UC3M</text>
<text x="188.3" y="187.7">B3 Acondicionamiento Sensores</text>
<text x="169.7" y="193.9">Size</text>
<text x="172.3" y="196.4">A4</text>
<text x="187.5" y="193.9">CODIGO OT</text>
<text x="202.7" y="196.4">OT-2020-1501</text>
<text x="284" y="193.9">Rev</text>
<text x="286.6" y="196.4">1.0</text>
<text x="169.7" y="201.5">Drawn by</text>
<text x="235.8" y="201.5">Modified</text>
<text x="276.4" y="201.5">Sheet</text>
<text x="172.3" y="204">Ernesto García Ares</text>
<text x="238.3" y="204">Wednesday, April 15, 2020</text>
<text x="278.9" y="204">4</text>
<text x="284" y="204">of 5</text>
</g>
<g font-size="2.3" fill="#000080">
<text x="15.6" y="17.6">SFE</text>
<text x="43.5" y="17.6">R9</text>
<text x="155.3" y="17.6">SF1</text>
<text x="183.2" y="17.6">R14</text>
<text x="15.6" y="20.1">MOLEX 4</text>
<text x="43.5" y="20.1">47k0</text>
<text x="155.3" y="20.1">MOLEX 4</text>
<text x="183.2" y="20.1">47k0</text>
<text x="38.4" y="35.3">C18</text>
<text x="178.1" y="35.3">C20</text>
<text x="38.4" y="37.9">100nF</text>
<text x="58.7" y="37.9">R10</text>
<text x="58.7" y="40.4">47k0</text>
<text x="96.8" y="37.9">U2</text>
<text x="96.8" y="40.4">OPA192</text>
<text x="178.1" y="37.9">100nF</text>
<text x="198.4" y="37.9">R15</text>
<text x="198.4" y="40.4">47k0</text>
<text x="236.5" y="37.9">U3</text>
<text x="236.5" y="40.4">OPA192</text>
<text x="122.2" y="43">C19</text>
<text x="122.2" y="45.5">100nF</text>
<text x="261.9" y="43">C22</text>
<text x="261.9" y="45.5">100nF</text>
<text x="63.8" y="48">R11</text>
<text x="63.8" y="50.6">56k0</text>
<text x="89.2" y="48">R12</text>
<text x="89.2" y="50.6">24k0</text>
<text x="203.5" y="48">R16</text>
<text x="203.5" y="50.6">56k0</text>
<text x="228.9" y="48">R17</text>
<text x="228.9" y="50.6">24k0</text>
<text x="63.8" y="58.2">R13</text>
<text x="89.2" y="58.2">C21</text>
<text x="203.5" y="58.2">R18</text>
<text x="228.9" y="58.2">C23</text>
<text x="63.8" y="60.7">332k</text>
<text x="89.2" y="60.7">10nF</text>
<text x="203.5" y="60.7">332k</text>
<text x="228.9" y="60.7">10nF</text>
<text x="15.6" y="86.1">SPR</text>
<text x="15.6" y="88.7">MOLEX 3</text>
<text x="155.3" y="88.7">SO2</text>
<text x="155.3" y="91.2">MOLEX 2</text>
<text x="173" y="93.8">R57</text>
<text x="43.5" y="96.3">R19</text>
<text x="43.5" y="98.8">20k0</text>
<text x="173" y="96.3">0R</text>
<text x="185.7" y="106.5">C43</text>
<text x="38.4" y="109">C24</text>
<text x="38.4" y="111.5">100nF</text>
<text x="185.7" y="109">NM</text>
<text x="58.7" y="116.6">R20</text>
<text x="58.7" y="119.2">20k0</text>
<text x="96.8" y="116.6">U4</text>
<text x="96.8" y="119.2">OPA192</text>
<text x="198.4" y="114.1">R58</text>
<text x="198.4" y="116.6">20k0</text>
<text x="236.5" y="114.1">U9</text>
<text x="236.5" y="116.6">OPA192</text>
<text x="261.9" y="119.2">C41</text>
<text x="122.2" y="121.7">C25</text>
<text x="122.2" y="124.2">100nF</text>
<text x="203.5" y="124.2">R59</text>
<text x="228.9" y="124.2">R60</text>
<text x="261.9" y="121.7">100nF</text>
<text x="63.8" y="126.8">R21</text>
<text x="63.8" y="129.3">866k</text>
<text x="89.2" y="126.8">R22</text>
<text x="89.2" y="129.3">10k0</text>
<text x="203.5" y="126.8">10k0</text>
<text x="228.9" y="126.8">590k</text>
<text x="63.8" y="136.9">R23</text>
<text x="89.2" y="136.9">C26</text>
<text x="203.5" y="134.4">R61</text>
<text x="203.5" y="136.9">NM</text>
<text x="228.9" y="134.4">C42</text>
<text x="228.9" y="136.9">100nF</text>
<text x="63.8" y="139.5">180k</text>
<text x="89.2" y="139.5">10nF</text>
</g>
<g font-size="2.3" fill="#004080">
<text x="92" y="22.6">+V</text>
<text x="231.7" y="22.6">+V</text>
<text x="20.6" y="29.3">3</text>
<text x="20.6" y="24.2">4</text>
<text x="85.4" y="24.2">+</text>
<text x="93" y="29">Out</text>
<text x="160.3" y="29.3">3</text>
<text x="160.3" y="24.2">4</text>
<text x="225.1" y="24.2">+</text>
<text x="232.7" y="29">Out</text>
<text x="20.6" y="34.4">2</text>
<text x="85.4" y="34.4">-</text>
<text x="92" y="35.3">-V</text>
<text x="160.3" y="34.4">2</text>
<text x="225.1" y="34.4">-</text>
<text x="231.7" y="35.3">-V</text>
<text x="20.6" y="39.4">1</text>
<text x="160.3" y="39.4">1</text>
<text x="20.6" y="92.8">1</text>
<text x="160.3" y="95.3">1</text>
<text x="20.6" y="97.9">2</text>
<text x="92" y="101.4">+V</text>
<text x="160.3" y="100.4">2</text>
<text x="225.1" y="100.4">+</text>
<text x="231.7" y="98.8">+V</text>
<text x="20.6" y="102.9">3</text>
<text x="85.4" y="102.9">+</text>
<text x="93" y="107.7">Out</text>
<text x="232.7" y="105.2">Out</text>
<text x="85.4" y="113.1">-</text>
<text x="225.1" y="110.6">-</text>
<text x="231.7" y="111.5">-V</text>
<text x="92" y="114.1">-V</text>
</g>
<g font-size="2.3" fill="#f00">
<text x="30.3" y="45.8">A</text>
<text x="37.9" y="45.8">A</text>
<text x="93.8" y="43.2">A</text>
<text x="170" y="45.8">A</text>
<text x="177.6" y="45.8">A</text>
<text x="233.5" y="43.2">A</text>
<text x="121.7" y="50.8">A</text>
<text x="261.4" y="50.8">A</text>
<text x="58.2" y="58.5">A</text>
<text x="197.9" y="58.5">A</text>
<text x="170" y="116.9">A</text>
<text x="185.2" y="116.9">A</text>
<text x="233.5" y="119.4">A</text>
<text x="30.3" y="122">A</text>
<text x="37.9" y="122">A</text>
<text x="93.8" y="122">A</text>
<text x="121.7" y="129.6">A</text>
<text x="261.4" y="127">A</text>
<text x="58.2" y="137.2">A</text>
<text x="197.9" y="134.7">A</text>
</g>
<g font-size="1.8">
<text x="32" y="2.1">5</text>
<text x="90.2" y="2.1">4</text>
<text x="148.5" y="2.1">3</text>
<text x="206.7" y="2.1">2</text>
<text x="265" y="2.1">1</text>
<text x=".8" y="30">D</text>
<text x="294.9" y="30">D</text>
<text x=".8" y="81">C</text>
<text x="294.9" y="81">C</text>
<text x=".8" y="132.1">B</text>
<text x="294.9" y="132.1">B</text>
<text x=".8" y="183.1">A</text>
<text x="294.9" y="183.1">A</text>
<text x="32" y="209.1">5</text>
<text x="90.2" y="209.1">4</text>
<text x="148.5" y="209.1">3</text>
<text x="206.7" y="209.1">2</text>
<text x="265" y="209.1">1</text>
</g>
</svg>
